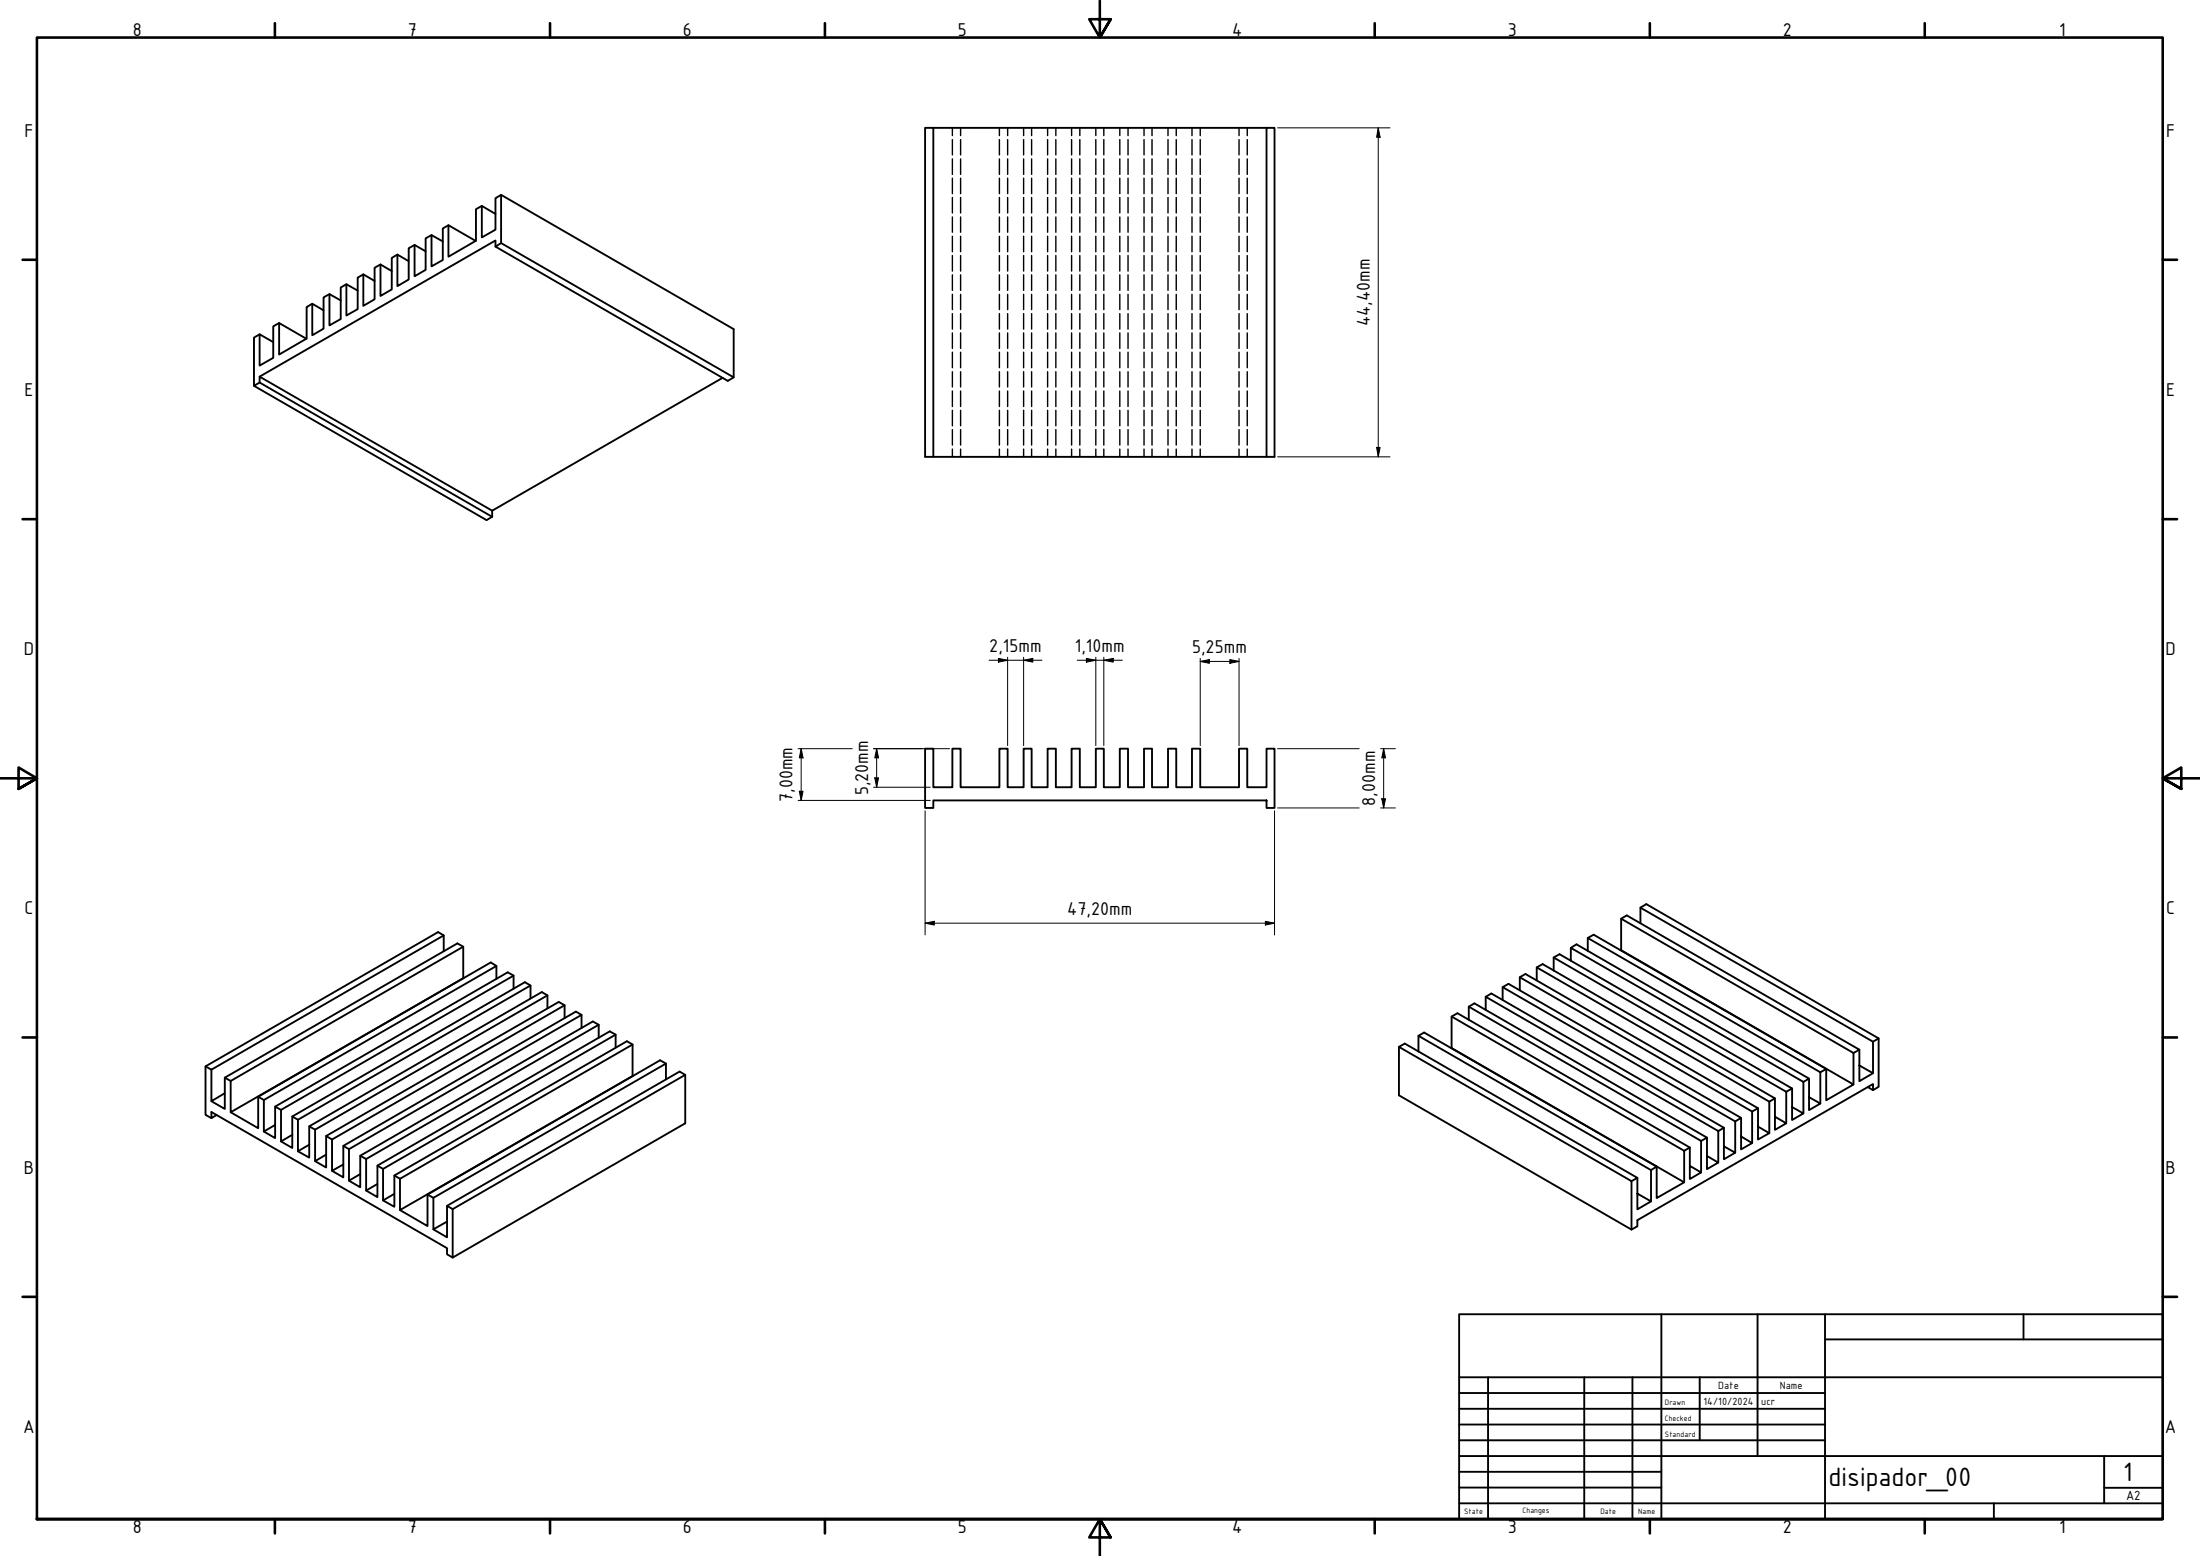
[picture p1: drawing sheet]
<svg xmlns="http://www.w3.org/2000/svg" width="594mm" height="420mm" viewBox="0 0 594 420" stroke-linecap="round" stroke-linejoin="round" font-family="sans-serif">
<!-- layer: Visible (ISO) -->
<g fill="none" stroke="#000" stroke-width=".51">
<path d="M252 34.5h90M130.1 55.6v8.5l3.7-2.1v-8.5l1.5-.9 62.8 36.3v13l-1.6 .9-62.7-36.2 1.5-1M133.8 57.8l-3.7-2.2-1.6 .9v8.5l-7.4 4.3v-8.5M135.3 52.6v13l62.8 36.3M96.6 78.5l-3.1-1.7-1.5 .8v8.5l-3 1.8v-8.5M101.2 75.9l-3.1-1.8-1.5 .9v8.5l-3.1 1.7v-8.4M105.8 73.2l-3.1-1.8-1.5 .9v8.5l-3.1 1.8v-8.5M110.4 70.5l-3.1-1.8-1.5 .9v8.5l-3.1 1.8v-8.5M114.9 67.9l-2.9-1.8-1.6 .9v8.5l-3.1 1.8v-8.6M116.5 63.5v8.4l3.1-1.7v-8.5l1.5-.9 7.4 4.3M119.6 65.2l-3.1-1.7-1.6 .9v8.5l-2.9 1.7v-8.5M133.8 66.6v-1.7l-63.7 36.8"/>
<path d="M70.1 90.3v8.4l3.7-2.1v-8.5l1.6-.9 7.3 4.3M73.8 92.4l-3.7-2.1-1.5 .9v13M87.4 83.8l-3.1-1.8-1.5 .9v8.5l-7.4 4.3v-8.5M92 81.1l-3-1.7-1.6 .9v8.5l-3.1 1.7v-8.5M195.1 102l-62.2 35.9v1.7l-1.5 .8-62.8-36.2 1.5-.9M132.9 137.9l-62.8-36.2v1.6l62.8 36.3M252 123.4v-88.9h-2.2v88.9h94.4v-88.9h-2.2v88.9M249.8 202.2h2.2v10.4h5.2v-10.4h2.2v10.4h10.5v-10.4h2.2v10.4h4.3v-10.4h2.2v10.4h4.3v-10.4h2.2v10.4h4.3v-10.4h2.2v10.4h4.3v-10.4h2.2v10.4h4.3v-10.4h2.2v10.4h4.3v-10.4h2.2v10.4h4.3v-10.4h2.2v10.4h4.3v-10.4h2.2v10.4h10.5v-10.4h2.2v10.4h5.2v-10.4h2.2v16h-2.2v-2.1h-90v2.1h-2.2zM119.8 256.8v-4.2l-1.5-.9-62.8 36.3v13l1.6 .9M119.8 252.6l-62.7 36.2-1.6-.8M125.1 255.6l-62.8 36.3-1.6-.9M419.5 258.6l62.8 36.2v8.5"/>
<path d="M424.2 259.4v-3.5l1.5-.9 62.8 36.3-1.5 .8M424.2 255.9l62.8 36.2v8.6M428.8 256.8v-3.5l1.5-.9 62.8 36.2-1.5 .9M428.8 253.3l62.8 36.2v8.5M437.6 256.6l.2-8.5 1.5-.9 62.8 36.2-1.6 .9M437.8 256.6l62.7 36.2-7.4 4.3v-8.5M437.8 248.1l62.7 36.2v8.5M443 249.3v-4.2l1.6-1 62.7 36.3-1.5 .9M443 245.1l62.8 36.2v8.5M125.1 264.1l-62.8 36.2v-8.4M125.2 264.1l-.1-8.5-1.6-.9-62.8 36.3v8.4l-3.6-2.1M134 264.3v-3.5l-1.5-.9-62.8 36.2v8.6l-7.4-4.4"/>
<path d="M134 260.8l-62.8 36.2-1.5-.9M138.7 267v-3.6l-1.6-.8-62.8 36.2v8.5l-3.1-1.8M138.7 263.4l-62.8 36.3-1.6-.9M143.3 269.6v-3.5l-1.6-.9-62.8 36.3v8.5l-3-1.8M143.3 266.1l-62.8 36.3-1.6-.9M147.8 272.3v-3.5l-1.5-.9-62.8 36.2v8.5l-3-1.7M147.8 268.8l-62.7 36.2-1.6-.9M152.5 274.9v-3.5l-1.6-.8-62.8 36.1v8.6l-3-1.8M152.5 271.4l-62.8 36.3-1.6-1M157 277.6v-3.6l-1.5-.8-62.8 36.2v8.5l-3-1.8M157 274l-62.8 36.3-1.5-.9M161.7 276.7l-62.8 36.3-1.6-.9"/>
<path d="M166.2 279.4l-62.8 36.2-1.5-.9M383 279.7l62.8 36.3v8.4M392 274.5l62.8 36.2v8.6M396.6 275.4v-3.6l1.5-.9 62.8 36.3-1.5 .9M396.6 271.8l62.8 36.3v8.5M401.2 272.7v-3.5l1.5-.9 62.8 36.2-1.5 .9M401.2 269.2l62.8 36.2v8.5M405.8 270v-3.4l1.6-.9 62.8 36.2-1.6 .9M405.8 266.6l62.8 36.2v8.5M410.4 267.4v-3.5l1.5-.9 62.8 36.3-1.6 .8M410.4 263.9l62.7 36.2v8.6M415 264.7v-3.5l1.6-.9 62.7 36.3-1.5 .9"/>
<path d="M415 261.2l62.8 36.3v8.5M419.5 262.1v-3.5l1.6-.9 62.8 36.2-1.6 .9M57.1 288.8v8.5l3.6-2.1M71.2 297v8.5l3.1-1.7M75.9 299.7v8.5l3-1.8M161.7 280.3v-3.6l-1.6-.9-62.8 36.3v8.5l-3.1-1.8M166.2 282.9v-3.5l-1.5-.9-62.8 36.2v8.6l-3-1.8M170.8 282l-62.8 36.3-1.5-.9M170.8 290.6l-62.8 36.1v-8.4M170.9 290.6l-.1-8.6-1.5-.8-62.8 36.2v8.5l-3.1-1.8M179.8 291.4v-4.2l-1.6-.9-62.8 36.3v8.5l-7.4-4.4M179.8 287.2l-62.8 36.2-1.6-.8"/>
<path d="M185 290.2l-62.8 36.3-1.5-.9M377.8 282.7l62.8 36.2v13.1M383 284v-4.3l1.6-.9 62.8 36.2-1.6 1M391.9 283l.1-8.5 1.6-.9 62.7 36.3-1.5 .8M392 283l62.8 36.3-7.4 4.2v-8.5M474.7 299.3v8.4l3.1-1.7-3.1-1.8M479.3 296.6v8.5l3-1.8-3-1.8M483.9 293.9v8.5l3.1-1.7-3.1-1.8M488.5 291.3v8.5l3.1-1.8-3.1-1.7M502.1 283.4v8.6l3.7-2.2-3.7-2.1M505.8 294.4v-1.7l-63.6 36.8v1.6l-1.6 .9-62.8-36.2v-13.1l1.5-.9 62.9 36.3-1.6 .8M507.3 280.4v13.1l-1.5 .9-1.4-.9"/>
<path d="M58.5 301.1l-1.4 .8v-1.6l63.6 36.7v1.7l1.5 .9M80.5 302.4v8.5l3-1.8M85.1 305v8.5l3-1.7M89.7 307.7v8.4l3-1.7M94.2 310.3v8.5l3.1-1.8M98.9 313v8.5l3-1.8M103.4 315.6v8.5l3.1-1.7M442.2 318.1v8.5l3.6-2.2-3.6-2.1M456.3 309.9v8.5l3.1-1.8-3.1-1.8M460.9 307.2v8.5l3.1-1.8-3.1-1.8M465.5 304.5v8.5l3.1-1.7-3.1-1.8M470.2 301.9v8.5l2.9-1.7-2.9-1.8"/>
<path d="M117 323.4v8.6l3.7-2.1M122.2 326.5v13.1l62.8-36.3v-13.1l-1.5-.9-62.8 36.3v8.5l-3.7-2.1"/>
</g>
<!-- layer: Hidden (ISO) -->
<g fill="none" stroke="#000" stroke-width=".38">
<path d="M257.2 34.5v2.1M257.2 37.7v4.1M259.4 34.5v2.1M259.4 37.7v4.1M269.9 34.5v2.1M269.9 37.7v4.1M272.1 34.5v2.1M272.1 37.7v4.1M276.4 34.5v2.1M276.4 37.7v4.1M278.6 34.5v2.1M278.6 37.7v4.1"/>
<path d="M282.9 34.5v2.1M282.9 37.7v4.1M285.1 34.5v2.1M285.1 37.7v4.1M289.4 34.5v2.1M289.4 37.7v4.1M291.6 34.5v2.1M291.6 37.7v4.1M295.9 34.5v2.1M295.9 37.7v4.1M298.1 34.5v2.1M298.1 37.7v4.1"/>
<path d="M302.4 34.5v2.1M302.4 37.7v4.1M304.6 34.5v2.1M304.6 37.7v4.1M308.9 34.5v2.1M308.9 37.7v4.1M311.1 34.5v2.1M311.1 37.7v4.1M315.4 34.5v2.1M315.4 37.7v4.1M317.6 34.5v2.1M317.6 37.7v4.1"/>
<path d="M321.9 34.5v2.1M321.9 37.7v4.1M324.1 34.5v2.1M324.1 37.7v4.1M334.6 34.5v2.1M334.6 37.7v4.1M336.8 34.5v2.1M336.8 37.7v4.1M257.2 42.9v4.2M257.2 48.1v4.2M257.2 53.3v4.2M257.2 58.6v4.1"/>
<path d="M259.4 42.9v4.2M259.4 48.1v4.2M259.4 53.3v4.2M259.4 58.6v4.1M269.9 42.9v4.2M269.9 48.1v4.2M269.9 53.3v4.2M269.9 58.6v4.1M272.1 42.9v4.2M272.1 48.1v4.2M272.1 53.3v4.2M272.1 58.6v4.1"/>
<path d="M276.4 42.9v4.2M276.4 48.1v4.2M276.4 53.3v4.2M276.4 58.6v4.1M278.6 42.9v4.2M278.6 48.1v4.2M278.6 53.3v4.2M278.6 58.6v4.1M282.9 42.9v4.2M282.9 48.1v4.2M282.9 53.3v4.2M282.9 58.6v4.1"/>
<path d="M285.1 42.9v4.2M285.1 48.1v4.2M285.1 53.3v4.2M285.1 58.6v4.1M289.4 42.9v4.2M289.4 48.1v4.2M289.4 53.3v4.2M289.4 58.6v4.1M291.6 42.9v4.2M291.6 48.1v4.2M291.6 53.3v4.2M291.6 58.6v4.1"/>
<path d="M295.9 42.9v4.2M295.9 48.1v4.2M295.9 53.3v4.2M295.9 58.6v4.1M298.1 42.9v4.2M298.1 48.1v4.2M298.1 53.3v4.2M298.1 58.6v4.1M302.4 42.9v4.2M302.4 48.1v4.2M302.4 53.3v4.2M302.4 58.6v4.1"/>
<path d="M304.6 42.9v4.2M304.6 48.1v4.2M304.6 53.3v4.2M304.6 58.6v4.1M308.9 42.9v4.2M308.9 48.1v4.2M308.9 53.3v4.2M308.9 58.6v4.1M311.1 42.9v4.2M311.1 48.1v4.2M311.1 53.3v4.2M311.1 58.6v4.1"/>
<path d="M315.4 42.9v4.2M315.4 48.1v4.2M315.4 53.3v4.2M315.4 58.6v4.1M317.6 42.9v4.2M317.6 48.1v4.2M317.6 53.3v4.2M317.6 58.6v4.1M321.9 42.9v4.2M321.9 48.1v4.2M321.9 53.3v4.2M321.9 58.6v4.1"/>
<path d="M324.1 42.9v4.2M324.1 48.1v4.2M324.1 53.3v4.2M324.1 58.6v4.1M334.6 42.9v4.2M334.6 48.1v4.2M334.6 53.3v4.2M334.6 58.6v4.1M336.8 42.9v4.2M336.8 48.1v4.2M336.8 53.3v4.2M336.8 58.6v4.1"/>
<path d="M257.2 63.8v4.2M257.2 69v4.2M257.2 74.2v4.2M257.2 79.5v4.1M259.4 63.8v4.2M259.4 69v4.2M259.4 74.2v4.2M259.4 79.5v4.1M269.9 63.8v4.2M269.9 69v4.2M269.9 74.2v4.2M269.9 79.5v4.1"/>
<path d="M272.1 63.8v4.2M272.1 69v4.2M272.1 74.2v4.2M272.1 79.5v4.1M276.4 63.8v4.2M276.4 69v4.2M276.4 74.2v4.2M276.4 79.5v4.1M278.6 63.8v4.2M278.6 69v4.2M278.6 74.2v4.2M278.6 79.5v4.1"/>
<path d="M282.9 63.8v4.2M282.9 69v4.2M282.9 74.2v4.2M282.9 79.5v4.1M285.1 63.8v4.2M285.1 69v4.2M285.1 74.2v4.2M285.1 79.5v4.1M289.4 63.8v4.2M289.4 69v4.2M289.4 74.2v4.2M289.4 79.5v4.1"/>
<path d="M291.6 63.8v4.2M291.6 69v4.2M291.6 74.2v4.2M291.6 79.5v4.1M295.9 63.8v4.2M295.9 69v4.2M295.9 74.2v4.2M295.9 79.5v4.1M298.1 63.8v4.2M298.1 69v4.2M298.1 74.2v4.2M298.1 79.5v4.1"/>
<path d="M302.4 63.8v4.2M302.4 69v4.2M302.4 74.2v4.2M302.4 79.5v4.1M304.6 63.8v4.2M304.6 69v4.2M304.6 74.2v4.2M304.6 79.5v4.1M308.9 63.8v4.2M308.9 69v4.2M308.9 74.2v4.2M308.9 79.5v4.1"/>
<path d="M311.1 63.8v4.2M311.1 69v4.2M311.1 74.2v4.2M311.1 79.5v4.1M315.4 63.8v4.2M315.4 69v4.2M315.4 74.2v4.2M315.4 79.5v4.1M317.6 63.8v4.2M317.6 69v4.2M317.6 74.2v4.2M317.6 79.5v4.1"/>
<path d="M321.9 63.8v4.2M321.9 69v4.2M321.9 74.2v4.2M321.9 79.5v4.1M324.1 63.8v4.2M324.1 69v4.2M324.1 74.2v4.2M324.1 79.5v4.1M334.6 63.8v4.2M334.6 69v4.2M334.6 74.2v4.2M334.6 79.5v4.1"/>
<path d="M336.8 63.8v4.2M336.8 69v4.2M336.8 74.2v4.2M336.8 79.5v4.1M257.2 84.7v4.2M257.2 89.9v4.2M257.2 95.1v4.2M259.4 84.7v4.2M259.4 89.9v4.2M259.4 95.1v4.2M269.9 84.7v4.2M269.9 89.9v4.2"/>
<path d="M269.9 95.1v4.2M272.1 84.7v4.2M272.1 89.9v4.2M272.1 95.1v4.2M276.4 84.7v4.2M276.4 89.9v4.2M276.4 95.1v4.2M278.6 84.7v4.2M278.6 89.9v4.2M278.6 95.1v4.2M282.9 84.7v4.2M282.9 89.9v4.2"/>
<path d="M282.9 95.1v4.2M285.1 84.7v4.2M285.1 89.9v4.2M285.1 95.1v4.2M289.4 84.7v4.2M289.4 89.9v4.2M289.4 95.1v4.2M291.6 84.7v4.2M291.6 89.9v4.2M291.6 95.1v4.2M295.9 84.7v4.2M295.9 89.9v4.2"/>
<path d="M295.9 95.1v4.2M298.1 84.7v4.2M298.1 89.9v4.2M298.1 95.1v4.2M302.4 84.7v4.2M302.4 89.9v4.2M302.4 95.1v4.2M304.6 84.7v4.2M304.6 89.9v4.2M304.6 95.1v4.2M308.9 84.7v4.2M308.9 89.9v4.2"/>
<path d="M308.9 95.1v4.2M311.1 84.7v4.2M311.1 89.9v4.2M311.1 95.1v4.2M315.4 84.7v4.2M315.4 89.9v4.2M315.4 95.1v4.2M317.6 84.7v4.2M317.6 89.9v4.2M317.6 95.1v4.2M321.9 84.7v4.2M321.9 89.9v4.2"/>
<path d="M321.9 95.1v4.2M324.1 84.7v4.2M324.1 89.9v4.2M324.1 95.1v4.2M334.6 84.7v4.2M334.6 89.9v4.2M334.6 95.1v4.2M336.8 84.7v4.2M336.8 89.9v4.2M336.8 95.1v4.2M257.2 100.4v4.1M257.2 105.6v4.2"/>
<path d="M257.2 110.8v4.2M257.2 116v4.2M259.4 100.4v4.1M259.4 105.6v4.2M259.4 110.8v4.2M259.4 116v4.2M269.9 100.4v4.1M269.9 105.6v4.2M269.9 110.8v4.2M269.9 116v4.2M272.1 100.4v4.1M272.1 105.6v4.2"/>
<path d="M272.1 110.8v4.2M272.1 116v4.2M276.4 100.4v4.1M276.4 105.6v4.2M276.4 110.8v4.2M276.4 116v4.2M278.6 100.4v4.1M278.6 105.6v4.2M278.6 110.8v4.2M278.6 116v4.2M282.9 100.4v4.1M282.9 105.6v4.2"/>
<path d="M282.9 110.8v4.2M282.9 116v4.2M285.1 100.4v4.1M285.1 105.6v4.2M285.1 110.8v4.2M285.1 116v4.2M289.4 100.4v4.1M289.4 105.6v4.2M289.4 110.8v4.2M289.4 116v4.2M291.6 100.4v4.1M291.6 105.6v4.2"/>
<path d="M291.6 110.8v4.2M291.6 116v4.2M295.9 100.4v4.1M295.9 105.6v4.2M295.9 110.8v4.2M295.9 116v4.2M298.1 100.4v4.1M298.1 105.6v4.2M298.1 110.8v4.2M298.1 116v4.2M302.4 100.4v4.1M302.4 105.6v4.2"/>
<path d="M302.4 110.8v4.2M302.4 116v4.2M304.6 100.4v4.1M304.6 105.6v4.2M304.6 110.8v4.2M304.6 116v4.2M308.9 100.4v4.1M308.9 105.6v4.2M308.9 110.8v4.2M308.9 116v4.2M311.1 100.4v4.1M311.1 105.6v4.2"/>
<path d="M311.1 110.8v4.2M311.1 116v4.2M315.4 100.4v4.1M315.4 105.6v4.2M315.4 110.8v4.2M315.4 116v4.2M317.6 100.4v4.1M317.6 105.6v4.2M317.6 110.8v4.2M317.6 116v4.2M321.9 100.4v4.1M321.9 105.6v4.2"/>
<path d="M321.9 110.8v4.2M321.9 116v4.2M324.1 100.4v4.1M324.1 105.6v4.2M324.1 110.8v4.2M324.1 116v4.2M334.6 100.4v4.1M334.6 105.6v4.2M334.6 110.8v4.2M334.6 116v4.2M336.8 100.4v4.1M336.8 105.6v4.2"/>
<path d="M336.8 110.8v4.2M336.8 116v4.2M257.2 121.3v2.1M259.4 121.3v2.1M269.9 121.3v2.1M272.1 121.3v2.1M276.4 121.3v2.1M278.6 121.3v2.1M282.9 121.3v2.1M285.1 121.3v2.1M289.4 121.3v2.1M291.6 121.3v2.1"/>
<path d="M295.9 121.3v2.1M298.1 121.3v2.1M302.4 121.3v2.1M304.6 121.3v2.1M308.9 121.3v2.1M311.1 121.3v2.1M315.4 121.3v2.1M317.6 121.3v2.1M321.9 121.3v2.1M324.1 121.3v2.1M334.6 121.3v2.1M336.8 121.3v2.1"/>
</g>
<!-- layer: Border (ISO) -->
<g fill="none" stroke="#000" stroke-width=".7">
<path d="M74.2 6.3v3.8M148.5 6.3v3.8M222.8 6.3v3.8M297 .2v9.9l-2.9-4.9h5.8l-2.9 4.9 2.9-4.9M371.2 6.3v3.8M445.5 6.3v3.8M519.7 6.3v3.8M6.1 70.1h3.9M584 70.1h3.9M6.1 140.2h3.9M584 140.2h3.9M0 210.2h10l-5-3v5.8l5-2.8-5 2.8"/>
<path d="M594 210.2h-10l5-3v5.8l-5-2.8 5 2.8M6.1 280.1h3.9M584 280.1h3.9M6.1 350.2h3.9M584 350.2h3.9M10 410.2v-400.1h574v400.1h-574h574M74.2 410.2v3.9M148.5 410.2v3.9M222.8 410.2v3.9M299.9 415.1l-2.9-4.9 2.9 4.9h-5.8l2.9-4.9v10M371.2 410.2v3.9M445.5 410.2v3.9"/>
<path d="M519.7 410.2v3.9"/>
</g>
<!-- layer: Title (ISO) -->
<g fill="none" stroke="#000" stroke-width=".51">
<path d="M394 354.9h190v55.3h-190zM448.6 354.9v55.3M474.6 354.9v38.3M492.8 354.9v55.3M546.4 354.9v6.8M394 376.2h98.8M394 371.9h190M401.8 371.9v38.3M427.8 371.9v38.3M440.8 371.9v38.3M459 371.9v17M492.8 361.7h91.2"/>
<path d="M394 380.4h98.8M394 384.7h98.8M394 388.9h98.8M394 393.2h190M394 397.4h54.6M568.2 393.2v12.7M394 405.9h190M394 401.7h54.6M538.4 405.9v4.3M568.2 401.7h15.8"/>
</g>
<!-- layer: Dimension (ISO) -->
<g fill="none" stroke="#000" stroke-width=".27">
<path d="M345 34.5h30.3M372.2 34.5l.5 2.6h-1zM372.2 34.5v88.9M345 123.4h30.3M371.7 120.8h1l-.5 2.6zM267.1 178.3h14.3M269.6 177.8l2.5 .5-2.5 .5zM272.1 177.5v23.8M276.4 178.3l2.5-.5v1zM276.4 177.5v23.8M290.9 178.3h12.2M293.4 177.8l2.5 .5-2.5 .5z"/>
<path d="M295.9 177.5v23.8M298.1 178.3l2.5-.5v1zM298.1 177.5v23.8M324.1 178.6l2.5-.5v1zM324.1 178.6h10.5M324.1 177.8v23.5M332.1 178.1l2.5 .5-2.5 .5zM334.6 177.8v23.5M215.5 202.2h14.6M215.5 216.1h35.7M215.8 213.7h1.1l-.6 2.4zM216.3 202.2l.6 2.4h-1.1z"/>
<path d="M216.3 202.2v13.9M235.9 202.2h20.5M235.9 212.6h15.3M236.2 210h1l-.5 2.6zM236.7 202.2l.5 2.4h-1zM236.7 202.2v10.4M249.8 218.9v33.6M344.2 218.9v33.6M345 202.2h22M345 218.2h22M372.8 202.2h4M372.8 218.2h4"/>
<path d="M373.1 215.7h1l-.5 2.5zM373.6 202.2l.5 2.4h-1zM373.6 202.2v16M249.8 249.3l2.5-.5v1zM249.8 249.3h94.4M341.7 248.8l2.5 .5-2.5 .5z"/>
</g>
<g fill="#000">
<path d="M372.2 34.5l.5 2.6h-1z" fill-rule="evenodd"/>
<path d="M371.7 120.8h1l-.5 2.6z" fill-rule="evenodd"/>
<path d="M269.6 177.8l2.5 .5-2.5 .5z" fill-rule="evenodd"/>
<path d="M276.4 178.3l2.5-.5v1z" fill-rule="evenodd"/>
<path d="M293.4 177.8l2.5 .5-2.5 .5z" fill-rule="evenodd"/>
<path d="M298.1 178.3l2.5-.5v1z" fill-rule="evenodd"/>
<path d="M324.1 178.6l2.5-.5v1z" fill-rule="evenodd"/>
<path d="M332.1 178.1l2.5 .5-2.5 .5z" fill-rule="evenodd"/>
<path d="M215.8 213.7h1.1l-.6 2.4z" fill-rule="evenodd"/>
<path d="M216.3 202.2l.6 2.4h-1.1z" fill-rule="evenodd"/>
<path d="M236.2 210h1l-.5 2.6z" fill-rule="evenodd"/>
<path d="M236.7 202.2l.5 2.4h-1z" fill-rule="evenodd"/>
<path d="M373.1 215.7h1l-.5 2.5z" fill-rule="evenodd"/>
<path d="M373.6 202.2l.5 2.4h-1z" fill-rule="evenodd"/>
<path d="M249.8 249.3l2.5-.5v1z" fill-rule="evenodd"/>
<path d="M341.7 248.8l2.5 .5-2.5 .5z" fill-rule="evenodd"/>
</g>
<g font-size="7.7">
<text x="493.8" y="401.3">disipador_00</text>
<text x="573.3" y="400">1</text>
</g>
<g font-size="5.4">
<text x="35.9" y="9.8">8</text>
<text x="110.2" y="9.8">7</text>
<text x="184.4" y="9.8">6</text>
<text x="258.6" y="9.8">5</text>
<text x="332.7" y="9.8">4</text>
<text x="407.2" y="9.8">3</text>
<text x="481.4" y="9.8">2</text>
<text x="556" y="9.8">1</text>
<text x="6.6" y="36.9">F</text>
<text x="584.9" y="36.9">F</text>
<text x="369.9" y="88.1" transform="rotate(-90 369.9 88.1)">44,40mm</text>
<text x="6.6" y="106.9">E</text>
<text x="584.9" y="106.9">E</text>
<text x="6.5" y="176.9">D</text>
<text x="267.1" y="175.9">2,15mm</text>
<text x="290.3" y="175.9">1,10mm</text>
<text x="321.9" y="176.3">5,25mm</text>
<text x="584.8" y="176.9">D</text>
<text x="234.4" y="214.8" transform="rotate(-90 234.4 214.8)">5,20mm</text>
<text x="214" y="216.6" transform="rotate(-90 214 216.6)">7,00mm</text>
<text x="371.3" y="217.6" transform="rotate(-90 371.3 217.6)">8,00mm</text>
<text x="6.6" y="246.9">C</text>
<text x="288.2" y="247">47,20mm</text>
<text x="584.9" y="246.9">C</text>
<text x="6.5" y="316.9">B</text>
<text x="584.8" y="316.9">B</text>
<text x="6.3" y="386.9">A</text>
<text x="584.6" y="386.9">A</text>
<text x="35.9" y="414.1">8</text>
<text x="110.2" y="414.1">7</text>
<text x="184.4" y="414.1">6</text>
<text x="258.6" y="414.1">5</text>
<text x="332.7" y="414.1">4</text>
<text x="407.2" y="414.1">3</text>
<text x="481.4" y="414.1">2</text>
<text x="556" y="414.1">1</text>
</g>
<text font-size="3.9" x="574.1" y="405.1">A2</text>
<g font-size="3">
<text x="464" y="375.1">Date</text>
<text x="480.6" y="375.1">Name</text>
<text x="460" y="379.4">14/10/2024</text>
<text x="475.6" y="379.4">ucr</text>
</g>
<g font-size="2.3">
<text x="449.6" y="379.4">Drawn</text>
<text x="449.6" y="383.6">Checked</text>
<text x="449.6" y="387.9">Standard</text>
<text x="395.4" y="408.8">State</text>
<text x="411.1" y="408.5">Changes</text>
<text x="432.2" y="408.8">Date</text>
<text x="442.4" y="408.8">Name</text>
</g>
</svg>
